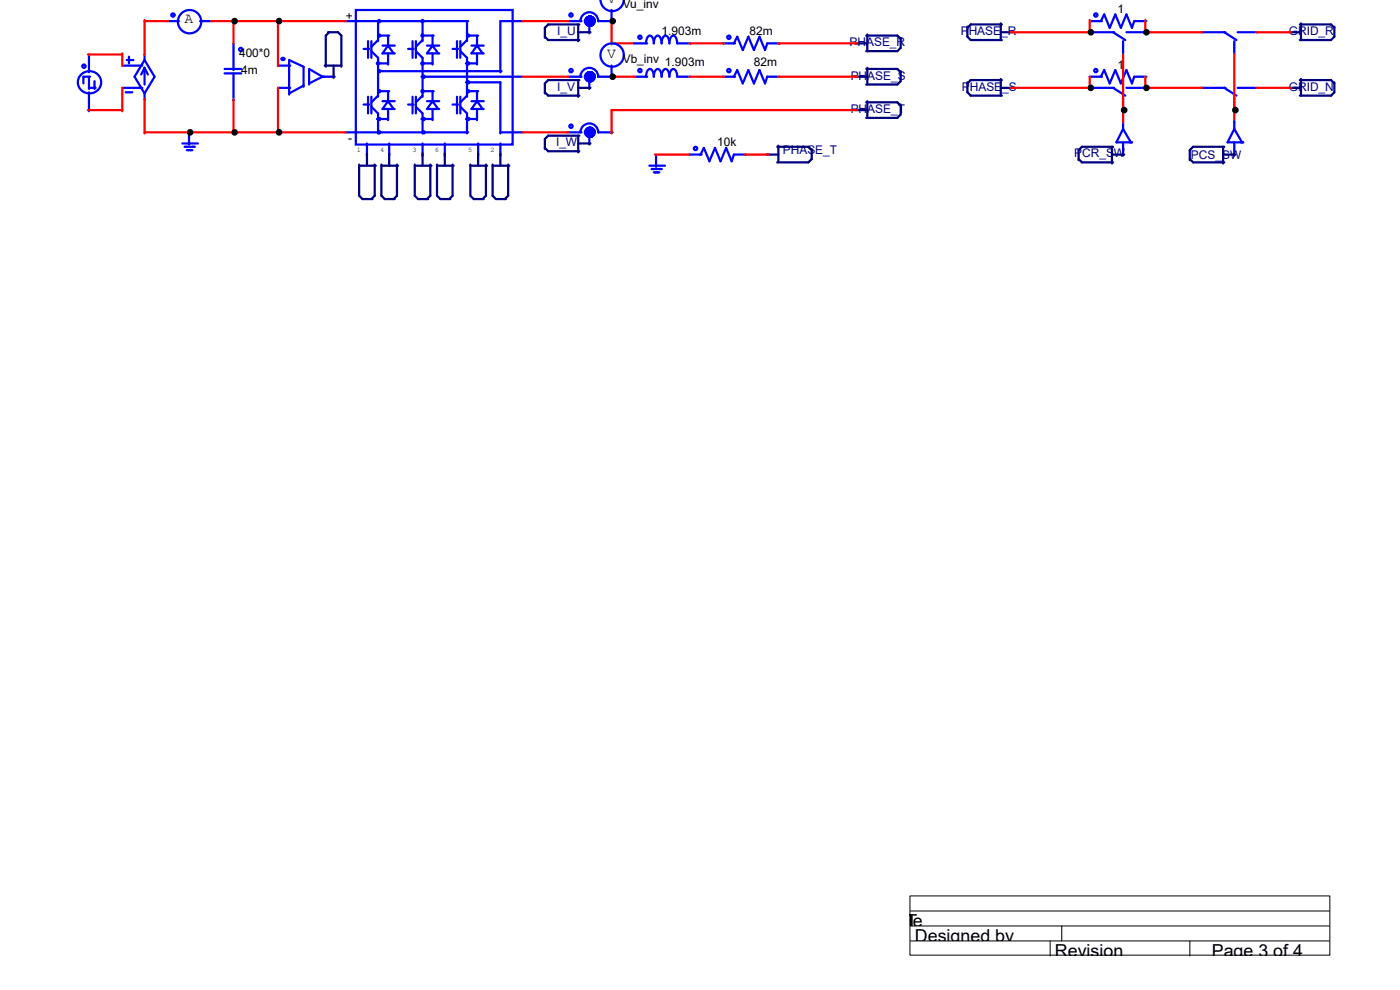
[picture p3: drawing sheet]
<svg xmlns="http://www.w3.org/2000/svg" width="297mm" height="210mm" viewBox="0 0 297 210" stroke-linecap="round" stroke-linejoin="round" font-family="sans-serif">
<path d="M193 190h89.1v12.6h-89.1zM193.1 193.2h88.9M193.1 196.4h88.9M193.1 199.6h88.9M222.8 199.6v3.2M225.2 196.4v3.2M252.4 199.6v3.2" fill="none" stroke="#000" stroke-width=".21"/>
<g fill="none" stroke="#00f" stroke-width=".47">
<path d="M127.4 -.1a2.47 2.47 0 0 0 2.5 2.5 2.47 2.47 0 0 0 2.4-2.4M18.9 18.6h1.4M18.9 11.6v3.7M18.9 16.3v2.6M18.9 19.6v4M19.1 16.3h-1.4v1.4M20.1 17.2v1.7M25.9 18.6h4.3M25.9 13.9h4.3M26.7 19.6h1.4M26.9 12.7h1.4M27.4 12v1.4"/>
<path d="M30.7 14.4l.7 1.4M30.7 14.4l-.7 1.4M30.7 11.6v1.4M30.7 14.4v3.5M30.7 19.6v1.6M30.7 12.7l2.1 3.6-2.1 3.5-2.2-3.5zM35.4 4.5h2.6M42.5 4.5h2.6M47.7 14.6h3.5M47.7 15.6h3.5M49.5 9.2v5.7M49.5 15.6v5.6"/>
<path d="M59 18.6h2.6M59 13.9h2.6M64.4 18.4v-4.2l-3.1-1.5v7.4M64.4 18.2l-3.1 1.6M65.6 14.9v3M65.6 14.6l2.8 1.7M68.4 16.3h2.6M68.4 16.3l-2.8 1.4M73.1 4.5h26.2M75.5 2.1h33.2v28.6h-33.2zM77.1 10.4h1.2M78.1 8.7v3.6"/>
<path d="M78.8 10.9l1.4 1.4v8.2M78.8 8.7v3.6M80 13.4h2.3M80.2 15.1h26.2M80.2 4.5v4.2M80.2 8.5l-1.4 1.4M80.2 7.5h2.4M80.2 19.3h2.4M81.1 9.7h2.6M82.3 7.5v2.4M82.3 11.3v2.4M82.3 19.3v2.4"/>
<path d="M83.5 11.3l-1.2-1.6-1.2 1.6h2.6M86.6 10.4h1.2M87.5 8.7v3.6M88.2 10.9l1.4 1.4v8.2M88.2 8.7v3.6M89.4 16.3h21.5M89.4 13.4h2.4M89.6 4.5v4.2M89.6 7.5h2.4M89.6 19.3h2.4M89.6 8.5l-1.4 1.4M90.6 9.7h2.6"/>
<path d="M91.8 7.5v2.4M91.8 11.3v2.4M91.8 19.3v2.4M92.9 11.3l-1.1-1.6-1.2 1.6h2.6M96 10.4h1.2M97 8.7v3.6M97.7 10.9l1.4 1.4v8.2M97.7 8.7v3.6M98.8 17.5h7.4v10.8M98.8 13.4h2.4M99.1 7.5h2.3M99.1 19.3h2.3"/>
<path d="M99.1 4.5v4.2M99.1 8.5l-1.4 1.4M100 9.7h2.6M101.2 7.5v2.4M101.2 11.3v2.4M101.2 19.3v2.4M102.4 11.3l-1.2-1.6-1.2 1.6h2.6M111.1 4.5h-4.9v10.8M120.3 4.5h3.1M120.3 16.3h3.1M123.1 4.2v.3a1.89 1.89 0 0 1 1.9-1.9 1.89 1.89 0 0 1 1.9 1.9M123.1 16v.3a1.89 1.89 0 0 1 1.9-1.9 1.89 1.89 0 0 1 1.9 1.9"/>
<path d="M124.4 4.6h.1l-.1 .4zM124.4 16.3h.1l-.1 .4zM124.4 4.3l.7-.3a.59 .59 0 0 1 .8 .7l-.8 .3a.59 .59 0 0 1-.7-.7zM124.4 16.1l.7-.3a.59 .59 0 0 1 .8 .7l-.8 .2a.59 .59 0 0 1-.7-.6zM124.4 3.8a1.03 1.03 0 0 1 1.5-.1 1.03 1.03 0 0 1 0 1.5 1.03 1.03 0 0 1-1.5-.1 .87 .87 0 0 1 0-1.3zM124.4 15.6a1.03 1.03 0 0 1 1.5-.1 1.03 1.03 0 0 1 0 1.5 1.03 1.03 0 0 1-1.5-.1 .87 .87 0 0 1 0-1.3zM124.5 3.9a.63 .63 0 0 1 1 0 .63 .63 0 0 1-.2 1 .63 .63 0 0 1-.8-.1 .63 .63 0 0 1 0-.9zM124.5 4.2a.63 .63 0 0 1 1 0 .63 .63 0 0 1-.2 .9 .63 .63 0 0 1-.8-.1 .63 .63 0 0 1 0-.8zM124.5 15.6a.75 .75 0 0 1 1 .1 .75 .75 0 0 1 0 1 .75 .75 0 0 1-1 0 .93 .93 0 0 1 0-1.1zM124.5 15.7a.63 .63 0 0 1 1 0 .63 .63 0 0 1-.2 1 .63 .63 0 0 1-.8-.1 .63 .63 0 0 1 0-.9zM124.5 16a.63 .63 0 0 1 1 0 .63 .63 0 0 1-.2 .9 .63 .63 0 0 1-.8-.1 .63 .63 0 0 1 0-.8zM124.6 3.9l.4-.1 .5 .1-.5 .1z"/>
<path d="M124.6 4.1l.3-.1 .4 .1-.4 .1zM124.6 15.7l.4-.1 .5 .1-.5 .1zM124.6 15.9l.3-.1 .4 .1-.4 .1zM124.6 4a.79 .79 0 0 1 1.1-.1 .79 .79 0 0 1 0 1.2 .79 .79 0 0 1-1.1-.1 .64 .64 0 0 1 0-1zM124.6 4.2a.79 .79 0 0 1 1.1-.1 .79 .79 0 0 1 0 1.2 .79 .79 0 0 1-1.1-.1 .64 .64 0 0 1 0-1zM124.6 3.7a.75 .75 0 0 1 1.1 .1 .75 .75 0 0 1-.2 1.1 .74 .74 0 0 1-1-.2 .74 .74 0 0 1 .1-1zM124.6 3.9a.8 .8 0 0 1 .8-.1 .8 .8 0 0 1 .5 .8 .82 .82 0 0 1-.9 .4 .82 .82 0 0 1-.6-.9zM124.6 15.8a.79 .79 0 0 1 1.1-.1 .79 .79 0 0 1 0 1.2 .79 .79 0 0 1-1.1-.1 .64 .64 0 0 1 0-1zM124.6 16a.79 .79 0 0 1 1.1-.1 .79 .79 0 0 1 0 1.2 .79 .79 0 0 1-1.1-.1 .64 .64 0 0 1 0-1zM124.6 15.5a.79 .79 0 0 1 1.1 0 .79 .79 0 0 1 0 1.1 .79 .79 0 0 1-1.1-.1 .64 .64 0 0 1 0-1zM124.6 15.7a.8 .8 0 0 1 .8-.1 .8 .8 0 0 1 .5 .8 .82 .82 0 0 1-.9 .4 .82 .82 0 0 1-.6-.9zM124.6 4.4l.4-.2 .4 .2a.41 .41 0 0 1-.4 .3 .41 .41 0 0 1-.4-.3z"/>
<path d="M124.6 16.2l.4-.2 .4 .2a.41 .41 0 0 1-.4 .3 .41 .41 0 0 1-.4-.3zM124.6 5l.4 .1-.4 .1zM124.6 16.8l.4 .1-.4 .1zM124.7 4.1a.41 .41 0 0 1 .3 .4 .41 .41 0 0 1-.3 .4l-.1-.4zM124.7 4.5a.41 .41 0 0 1 .3 .5 .41 .41 0 0 1-.3 .4l-.1-.4zM124.7 15.9a.41 .41 0 0 1 .3 .4 .41 .41 0 0 1-.3 .4l-.1-.4zM124.7 16.3a.41 .41 0 0 1 .3 .4 .41 .41 0 0 1-.3 .5l-.1-.5zM124.7 4a.63 .63 0 0 1 .9 .1 .63 .63 0 0 1 0 .8 .63 .63 0 0 1-.9 .1 .81 .81 0 0 1 0-1zM124.7 3.7a.63 .63 0 0 1 .9 .1 .63 .63 0 0 1 0 .9 .63 .63 0 0 1-.9 0 .81 .81 0 0 1 0-1zM124.7 15.8a.63 .63 0 0 1 .9 .1 .63 .63 0 0 1 0 .8 .63 .63 0 0 1-.9 .1 .81 .81 0 0 1 0-1zM124.7 15.5a.63 .63 0 0 1 .9 .1 .63 .63 0 0 1 0 .9 .63 .63 0 0 1-.9 0 .81 .81 0 0 1 0-1zM124.7 3.8a.42 .42 0 0 1 .6 .4 .42 .42 0 0 1-.6 .5 .56 .56 0 0 1 0-.9z"/>
<path d="M124.7 15.6a.42 .42 0 0 1 .6 .4 .42 .42 0 0 1-.6 .4 .56 .56 0 0 1 0-.8zM124.8 4a.75 .75 0 0 1 1 .1 .75 .75 0 0 1 0 1 .75 .75 0 0 1-1 .1 .93 .93 0 0 1 0-1.2zM124.8 4.2a.63 .63 0 0 1 1 0 .63 .63 0 0 1-.3 .9 .63 .63 0 0 1-.8-.1 .63 .63 0 0 1 .1-.8zM124.8 16a.63 .63 0 0 1 1 0 .63 .63 0 0 1-.3 .9 .63 .63 0 0 1-.8-.1 .63 .63 0 0 1 .1-.8zM124.8 15.6a.75 .75 0 0 1 1 .1 .75 .75 0 0 1 0 1 .75 .75 0 0 1-1 0 .93 .93 0 0 1 0-1.1zM124.8 3.6l.2-.1a.96 .96 0 0 1 0 1.7 .99 .99 0 0 1-.2-1.6zM124.8 15.4l.2-.1a.96 .96 0 0 1 0 1.7 .99 .99 0 0 1-.2-1.6zM124.9 3.6a.31 .31 0 0 1 .4 .3 .31 .31 0 0 1-.4 .3l-.1-.3zM124.9 15.4a.31 .31 0 0 1 .4 .3 .31 .31 0 0 1-.4 .3l-.1-.3zM125 4.5v2.6M125 16.3v2.6M125.1 3.6h.1l-.1 .4z"/>
<path d="M125.1 15.4h.1l-.1 .4zM125.1 3.8a.65 .65 0 0 1 .6 .7 .65 .65 0 0 1-.6 .6l-.3-.6zM125.1 4.1a.65 .65 0 0 1 .6 .6 .65 .65 0 0 1-.6 .7l-.3-.7zM125.1 15.6a.65 .65 0 0 1 .6 .7 .65 .65 0 0 1-.6 .6l-.3-.6zM125.1 15.9a.65 .65 0 0 1 .6 .6 .65 .65 0 0 1-.6 .7l-.3-.7zM125.1 4.5l.4 .1-.4 .1zM125.1 16.3l.4 .1-.2 .1h-.2zM125.1 4.3a.31 .31 0 0 1 .4 .3 .31 .31 0 0 1-.4 .3l-.1-.3zM125.1 4.1a.41 .41 0 0 1 .4 .4 .41 .41 0 0 1-.4 .4l-.1-.4zM125.1 16.1a.31 .31 0 0 1 .4 .3 .31 .31 0 0 1-.4 .3l-.1-.3zM125.1 15.9a.41 .41 0 0 1 .4 .4 .41 .41 0 0 1-.4 .4l-.1-.4zM125.4 4.8a.31 .31 0 0 1 .3 .3 .31 .31 0 0 1-.3 .3l-.1-.3z"/>
<path d="M125.4 16.6a.31 .31 0 0 1 .3 .3 .31 .31 0 0 1-.3 .3l-.1-.3zM125.5 4.8h.2l-.1 .4zM125.5 16.6h.2l-.1 .4zM125.6 3.8a.31 .31 0 0 1 .4 .3 .31 .31 0 0 1-.4 .3l-.1-.3zM125.6 15.6a.31 .31 0 0 1 .4 .3 .31 .31 0 0 1-.4 .3l-.1-.3zM125.8 4.3h.1l-.1 .4zM125.8 16.1h.1l-.1 .4zM125.8 4.1a.31 .31 0 0 1 .4 .3 .31 .31 0 0 1-.4 .3l-.1-.3zM125.8 15.9a.31 .31 0 0 1 .4 .3 .31 .31 0 0 1-.4 .3l-.1-.3zM126.9 4.5h3.1M126.9 16.3h3.1M126.9 4.2v.3"/>
<path d="M126.9 16v.3M129.7 2.1v2.6M129.7 13.9v2.6M134.5 16.3h2.8M134.5 9.2h2.8M137.1 9.2a1.6 1.6 0 0 1 .8-1.7 1.36 1.36 0 0 1 .8 1.7 1.6 1.6 0 0 1 .8-1.7 1.36 1.36 0 0 1 .9 1.7 1.6 1.6 0 0 1 .8-1.7 1.36 1.36 0 0 1 .8 1.7 1.6 1.6 0 0 1 .8-1.7 1.36 1.36 0 0 1 .9 1.7h2.8M137.1 16.3a1.6 1.6 0 0 1 .8-1.7 1.36 1.36 0 0 1 .8 1.7 1.6 1.6 0 0 1 .8-1.7 1.36 1.36 0 0 1 .9 1.7 1.6 1.6 0 0 1 .8-1.7 1.36 1.36 0 0 1 .8 1.7 1.6 1.6 0 0 1 .8-1.7 1.36 1.36 0 0 1 .9 1.7h2.8M153.3 16.3h2.6M153.3 9.2h2.6M155.7 16.3l.7-1.4 1.2 2.8 1.2-2.8 1.1 2.8 1.2-2.8 1.2 2.8 .5-1.4h2.6M155.7 9.2l.7-1.4 1.2 2.8 1.2-2.8 1.1 2.8 1.2-2.8 1.2 2.8 .5-1.4h2.6M231.2 4.5h2.6"/>
<path d="M231.2 16.3h2.6M231.2 18.6h5.2M231.2 6.8h5.2M233.5 4.5l.7-1.4 1.2 2.8 1.2-2.8 1.2 2.8 1.2-2.8 1.1 2.8 .5-1.4h2.6M233.5 16.3l.7-1.4 1.2 2.8 1.2-2.8 1.2 2.8 1.2-2.8 1.1 2.8 .5-1.4h2.6M236.1 18.6l2.6 1.7M236.1 6.8l2.6 1.7M238.3 8.7v2.9M239 18.6h4.2M239 6.8h4.2M254.8 18.6h5.2M254.8 6.8h5.2"/>
<path d="M259.7 6.8l2.6 1.7M259.7 18.6l2.6 1.7M261.8 8.7v2.9M262.5 18.6h4.3M262.5 6.8h4.3M38.7 30.4h3.3M39.2 31.1h2.1M39.6 31.8h1.2M40.1 28.1v2.6M73.1 28.1h26.2M77.1 22.2h1.2M77.8 30.4v2.6"/>
<path d="M78.1 20.5v3.6M78.8 22.6l1.4 1.5v4.2M78.8 20.5v3.6M80 25.2h2.3M80.2 20.3l-1.4 1.4M81.1 21.5h2.6M82.3 23.1v2.4M82.6 30.4v2.6M83.5 23.1l-1.2-1.6-1.2 1.6h2.6M86.6 22.2h1.2M87.5 20.5v3.6M88.2 22.6l1.4 1.5v4.2"/>
<path d="M88.2 20.5v3.6M89.4 25.2h2.4M89.6 30.4v2.6M89.6 20.3l-1.4 1.4M90.6 21.5h2.6M91.8 23.1v2.4M92.9 23.1l-1.1-1.6-1.2 1.6h2.6M94.4 30.4v2.6M96 22.2h1.2M97 20.5v3.6M97.7 22.6l1.4 1.5v4.2M97.7 20.5v3.6"/>
<path d="M98.8 25.2h2.4M99.1 20.3l-1.4 1.4M100 21.5h2.6M101.2 23.1v2.4M101.4 30.4v2.6M102.4 23.1l-1.2-1.6-1.2 1.6h2.6M106.2 28.1h4.9M106.2 30.4v2.6M120.3 28.1h3.1M123.1 27.8v.3a1.89 1.89 0 0 1 1.9-1.9 1.89 1.89 0 0 1 1.9 1.9M124.4 28.1h.1l-.1 .4zM124.4 27.9l.7-.3a.59 .59 0 0 1 .8 .7l-.8 .2a.59 .59 0 0 1-.7-.6z"/>
<path d="M124.4 27.4a1.03 1.03 0 0 1 1.5-.1 1.03 1.03 0 0 1 0 1.5 1.03 1.03 0 0 1-1.5-.1 .87 .87 0 0 1 0-1.3zM124.5 27.5a.63 .63 0 0 1 1 0 .63 .63 0 0 1-.2 1 .63 .63 0 0 1-.8-.2 .63 .63 0 0 1 0-.8zM124.5 27.8a.63 .63 0 0 1 1 0 .63 .63 0 0 1-.2 .9 .63 .63 0 0 1-.8-.1 .63 .63 0 0 1 0-.8zM124.6 27.5l.4-.1 .5 .1-.5 .1zM124.6 27.7l.3-.1 .4 .1-.4 .1zM124.6 27.6a.75 .75 0 0 1 1.1 0 .75 .75 0 0 1-.2 1.1 .74 .74 0 0 1-1-.2 .74 .74 0 0 1 .1-.9zM124.6 27.8a.79 .79 0 0 1 1.1-.1 .79 .79 0 0 1 0 1.2 .79 .79 0 0 1-1.1-.1 .64 .64 0 0 1 0-1zM124.6 27.3a.79 .79 0 0 1 1.1 0 .79 .79 0 0 1 0 1.1 .79 .79 0 0 1-1.1-.1 .64 .64 0 0 1 0-1zM124.6 27.5a.8 .8 0 0 1 .8-.1 .8 .8 0 0 1 .5 .8 .82 .82 0 0 1-.9 .4 .82 .82 0 0 1-.6-.9zM124.6 28l.4-.2 .4 .2a.41 .41 0 0 1-.4 .3 .41 .41 0 0 1-.4-.3zM124.6 28.6l.4 .1-.2 .1-.2-.1zM124.7 27.7a.41 .41 0 0 1 .3 .4 .41 .41 0 0 1-.3 .4l-.1-.4z"/>
<path d="M124.7 28.1a.41 .41 0 0 1 .3 .4 .41 .41 0 0 1-.3 .5l-.1-.5zM124.7 27.6a.63 .63 0 0 1 .9 0 .63 .63 0 0 1 0 .9 .63 .63 0 0 1-.9 .1 .81 .81 0 0 1 0-1zM124.7 27.3a.63 .63 0 0 1 .9 .1 .63 .63 0 0 1 0 .9 .63 .63 0 0 1-.9 0 .81 .81 0 0 1 0-1zM124.7 27.4a.42 .42 0 0 1 .6 .4 .42 .42 0 0 1-.6 .4 .56 .56 0 0 1 0-.8zM124.8 27.8a.63 .63 0 0 1 1 0 .63 .63 0 0 1-.3 .9 .63 .63 0 0 1-.8-.1 .63 .63 0 0 1 .1-.8zM124.8 27.2l.2-.1a.96 .96 0 0 1 0 1.7 .99 .99 0 0 1-.2-1.6zM124.9 27.2a.31 .31 0 0 1 .4 .3 .31 .31 0 0 1-.4 .3l-.1-.3zM125 28.1v2.6M125.1 27.2h.1l-.1 .4zM125.1 27.4a.65 .65 0 0 1 .6 .7 .65 .65 0 0 1-.6 .6l-.3-.6zM125.1 27.7a.65 .65 0 0 1 .6 .6 .65 .65 0 0 1-.6 .7l-.3-.7zM125.1 28.1l.4 .1-.4 .1z"/>
<path d="M125.1 27.9a.31 .31 0 0 1 .4 .3 .31 .31 0 0 1-.4 .3l-.1-.3zM125.1 27.7a.41 .41 0 0 1 .4 .4 .41 .41 0 0 1-.4 .4l-.1-.4zM125.4 28.4a.31 .31 0 0 1 .3 .3 .31 .31 0 0 1-.3 .3l-.1-.3zM125.5 28.4h.2l-.1 .4zM125.6 27.4a.31 .31 0 0 1 .4 .3 .31 .31 0 0 1-.4 .3l-.1-.3zM125.8 27.9h.1l-.1 .4zM125.8 27.6a.31 .31 0 0 1 .4 .4 .31 .31 0 0 1-.4 .3l-.1-.3zM126.9 28.1h3.1M126.9 27.8v.3M137.8 35.1h3.3M138.2 35.9h2.2M138.7 36.6h1.2"/>
<path d="M139.2 32.8v2.6M146.3 32.8h2.5M148.6 32.8l.7-1.4 1.2 2.8 1.2-2.8 1.2 2.8 1.1-2.8 1.2 2.8 .5-1.4h2.6M238.3 20.5v2.9M238.3 25.7v1.9M238.3 30.2v2.8M239.9 30.2l-1.6-2.8-1.5 2.8h3.3M261.8 20.5v2.9M261.8 25.7v1.9M261.8 30.2v2.8M263.5 30.2l-1.7-2.8-1.4 2.8h3.3"/>
<circle cx="17.8" cy="14" r=".35"/>
<circle cx="19" cy="17.5" r="2.42"/>
<circle cx="36.7" cy="3.2" r=".35"/>
<circle cx="36.9" cy="3.2" r=".12"/>
<circle cx="40.2" cy="4.6" r="2.48"/>
<circle cx="51.1" cy="10.5" r=".35"/>
<circle cx="60.1" cy="12.5" r=".31"/>
<circle cx="121.1" cy="3.2" r=".35"/>
<circle cx="121.1" cy="15" r=".35"/>
<circle cx="124.6" cy="16.5" r=".24"/>
<circle cx="124.6" cy="4.7" r=".24"/>
<circle cx="124.7" cy="4.4" r=".35"/>
<circle cx="124.7" cy="16.2" r=".35"/>
<circle cx="124.7" cy="16" r=".31"/>
<circle cx="124.7" cy="4.2" r=".31"/>
<circle cx="124.8" cy="16.3" r=".47"/>
<circle cx="124.8" cy="16.7" r=".24"/>
<circle cx="124.8" cy="4.5" r=".47"/>
<circle cx="124.8" cy="4" r=".24"/>
<circle cx="124.8" cy="15.8" r=".24"/>
<circle cx="124.8" cy="5" r=".24"/>
<circle cx="124.9" cy="4.1" r=".35"/>
<circle cx="124.9" cy="15.9" r=".35"/>
<circle cx="125" cy="4.3" r=".76"/>
<circle cx="125" cy="16.3" r=".47"/>
<circle cx="125" cy="4.5" r=".47"/>
<circle cx="125" cy="16.3" r=".71"/>
<circle cx="125" cy="16.5" r=".71"/>
<circle cx="125" cy="4.5" r=".71"/>
<circle cx="125" cy="4.7" r=".71"/>
<circle cx="125.1" cy="4.4" r=".88"/>
<circle cx="125.1" cy="16.2" r=".88"/>
<circle cx="125.1" cy="4.6" r=".83"/>
<circle cx="125.1" cy="16.4" r=".83"/>
<circle cx="125.1" cy="16.9" r=".35"/>
<circle cx="125.1" cy="5.1" r=".35"/>
<circle cx="125.1" cy="16.4" r=".59"/>
<circle cx="125.1" cy="4.6" r=".59"/>
<circle cx="125.2" cy="16.3" r=".54"/>
<circle cx="125.2" cy="4.5" r=".54"/>
<circle cx="125.2" cy="4.3" r=".76"/>
<circle cx="125.2" cy="16.4" r=".76"/>
<circle cx="125.3" cy="4.5" r=".71"/>
<circle cx="125.3" cy="16.3" r=".71"/>
<circle cx="125.3" cy="4.7" r=".71"/>
<circle cx="125.3" cy="16" r=".71"/>
<circle cx="125.3" cy="16.5" r=".71"/>
<circle cx="125.3" cy="4.2" r=".71"/>
<circle cx="125.3" cy="4.5" r=".24"/>
<circle cx="125.3" cy="16.3" r=".47"/>
<circle cx="125.3" cy="4.7" r=".47"/>
<circle cx="125.3" cy="16.5" r=".47"/>
<circle cx="125.3" cy="16.3" r=".24"/>
<circle cx="125.3" cy="4.5" r=".47"/>
<circle cx="125.3" cy="4.6" r=".42"/>
<circle cx="125.3" cy="16.4" r=".42"/>
<circle cx="125.4" cy="15.7" r=".35"/>
<circle cx="125.4" cy="4.6" r=".35"/>
<circle cx="125.4" cy="16.4" r=".35"/>
<circle cx="125.4" cy="3.9" r=".35"/>
<circle cx="125.4" cy="4" r=".31"/>
<circle cx="125.4" cy="15.8" r=".31"/>
<circle cx="125.7" cy="16" r=".24"/>
<circle cx="125.7" cy="4.2" r=".24"/>
<circle cx="125.8" cy="4.6" r=".12"/>
<circle cx="125.8" cy="16.4" r=".12"/>
<circle cx="129.9" cy="11.7" r="2.48"/>
<circle cx="135.8" cy="15" r=".35"/>
<circle cx="135.8" cy="7.9" r=".35"/>
<circle cx="154.6" cy="7.9" r=".35"/>
<circle cx="154.6" cy="15" r=".35"/>
<circle cx="232.5" cy="3.2" r=".35"/>
<circle cx="232.5" cy="15" r=".35"/>
<circle cx="121.1" cy="26.8" r=".35"/>
<circle cx="124.6" cy="28.3" r=".24"/>
<circle cx="124.7" cy="28" r=".35"/>
<circle cx="124.7" cy="27.8" r=".31"/>
<circle cx="124.8" cy="28.1" r=".47"/>
<circle cx="124.8" cy="27.6" r=".24"/>
<circle cx="124.8" cy="28.5" r=".24"/>
<circle cx="124.9" cy="27.7" r=".35"/>
<circle cx="125" cy="27.9" r=".76"/>
<circle cx="125" cy="28.1" r=".47"/>
<circle cx="125" cy="28.3" r=".71"/>
<circle cx="125" cy="28.1" r=".71"/>
<circle cx="125.1" cy="28" r=".88"/>
<circle cx="125.1" cy="28.2" r=".83"/>
<circle cx="125.1" cy="28.7" r=".35"/>
<circle cx="125.1" cy="28.2" r=".59"/>
<circle cx="125.2" cy="28.1" r=".54"/>
<circle cx="125.2" cy="28.2" r=".76"/>
<circle cx="125.2" cy="27.9" r=".76"/>
<circle cx="125.3" cy="28.3" r=".71"/>
<circle cx="125.3" cy="27.8" r=".71"/>
<circle cx="125.3" cy="28.1" r=".71"/>
<circle cx="125.3" cy="28.1" r=".47"/>
<circle cx="125.3" cy="28.1" r=".24"/>
<circle cx="125.3" cy="28.3" r=".47"/>
<circle cx="125.3" cy="28.2" r=".42"/>
<circle cx="125.4" cy="27.5" r=".35"/>
<circle cx="125.4" cy="28.2" r=".35"/>
<circle cx="125.4" cy="27.6" r=".31"/>
<circle cx="125.7" cy="27.8" r=".24"/>
<circle cx="125.8" cy="28.2" r=".12"/>
<circle cx="147.6" cy="31.5" r=".35"/>
</g>
<g fill="#000" stroke="#00f" stroke-width=".47">
<circle cx="80.2" cy="13.4" r=".24"/>
<circle cx="80.4" cy="19.3" r=".24"/>
<circle cx="80.4" cy="4.5" r=".24"/>
<circle cx="80.4" cy="15.1" r=".24"/>
<circle cx="80.4" cy="7.5" r=".24"/>
<circle cx="89.6" cy="4.5" r=".24"/>
<circle cx="89.6" cy="19.3" r=".24"/>
<circle cx="89.6" cy="13.4" r=".24"/>
<circle cx="89.6" cy="7.5" r=".24"/>
<circle cx="89.9" cy="16.3" r=".24"/>
<circle cx="99.3" cy="17.5" r=".24"/>
<circle cx="99.3" cy="19.3" r=".24"/>
<circle cx="99.3" cy="7.5" r=".24"/>
<circle cx="99.3" cy="13.4" r=".24"/>
<circle cx="80.4" cy="28.1" r=".24"/>
<circle cx="80.4" cy="25.2" r=".24"/>
<circle cx="89.9" cy="25.2" r=".24"/>
<circle cx="89.9" cy="28.1" r=".24"/>
<circle cx="99.3" cy="25.2" r=".24"/>
</g>
<g fill="none" stroke="#000080" stroke-width=".47">
<path d="M68.9 13.9h3.5M69.6 6.8h2.1l.7 .7v6.7M69.8 6.8l-.7 .7v6.7M70.8 13.9v2.6M115.6 7.8l.7 .7h6.6M115.6 19.6l.7 .7h6.6M122.7 5.2v3.5M122.7 17v3.5M122.7 6.8h2.6M122.7 18.6h2.6M122.9 5.2h-6.6l-.7 .7v2.1M122.9 17h-6.6l-.7 .7v2.1"/>
<path d="M181.4 9.2h2.6M181.4 16.3h2.6M183.8 7.5h6.6l.7 .8M183.8 14.6h6.6l.7 .7M184 7.3v3.6M184 14.4v3.5M191.1 8v2.1l-.7 .8h-6.6M191.1 15.1v2.1l-.7 .7h-6.6M205.2 5.7v2.1l.7 .7h6.6M205.2 17.5v2.1l.7 .7h6.6M212.3 6.8h2.6M212.3 18.6h2.6"/>
<path d="M212.3 5v3.5M212.3 16.7v3.6M212.5 5.2h-6.6l-.7 .7M212.5 17h-6.6l-.7 .7M273.4 6.8h2.6M273.4 18.6h2.6M275.8 5.2h6.6l.7 .7M275.8 17h6.6l.7 .7M276 5v3.5M276 16.7v3.6M283.1 5.7v2.1l-.7 .7h-6.6M283.1 17.5v2.1l-.7 .7h-6.6"/>
<path d="M76.2 34.9v6.6l.7 .7h2.1M76.2 35.1h3.5M77.8 32.6v2.5M79.5 34.9v6.6l-.7 .7M80.9 34.9v6.6l.7 .7h2.1M80.9 35.1h3.5M82.6 32.6v2.5M84.2 34.9v6.6l-.7 .7M88 34.9v6.6l.7 .7h2.1M88 35.1h3.5M89.6 32.6v2.5M91.3 34.9v6.6l-.7 .7"/>
<path d="M92.7 34.9v6.6l.7 .7h2.1M92.7 35.1h3.5M94.4 32.6v2.5M96 34.9v6.6l-.7 .7M99.8 34.9v6.6l.7 .7h2.1M99.8 35.1h3.5M101.4 32.6v2.5M103.1 34.9v6.6l-.7 .7M104.5 34.9v6.6l.7 .7h2.1M104.5 35.1h3.5M106.2 32.6v2.5M107.8 34.9v6.6l-.7 .7"/>
<path d="M115.6 31.4l.7 .7h6.6M122.7 28.8v3.5M122.7 30.4h2.6M122.9 28.8h-6.6l-.7 .7v2.1M162.5 32.8h2.6M164.9 31.1h6.6l.7 .7M165.1 30.9v3.5M172.2 31.6v2.1l-.7 .7h-6.6M181.4 23.4h2.6M183.8 21.7h6.6l.7 .7M184 21.5v3.5M191.1 22.2v2.1l-.7 .7h-6.6"/>
<path d="M228.8 33.7l.7 .7h6.6M235.9 32.8h2.6M235.9 31.1v3.6M236.1 31.1h-6.6l-.7 .7v2.2M252.4 33.7l.7 .7h6.6M259.5 32.8h2.6M259.5 31.1v3.6M259.7 31.1h-6.6l-.7 .7v2.2"/>
</g>
<g fill="none" stroke="#f00" stroke-width=".47">
<path d="M18.6 11.6h7.3M25.9 11.3v2.6M25.9 18.6v5M30.7 4.5h4.9M30.7 4.2v7.4M44.8 4.5h28.6M49.5 4.2v5M59 4.2v9.7M59 18.6v9.7M110.9 4.5h9.6M110.9 16.3h9.6M129.7 4.5v4.9"/>
<path d="M129.7 16.3h5M129.7 9.2h5M146.3 16.3h7.3M146.3 9.2h7.3M165.1 16.3h16.8M165.1 9.2h16.8M214.4 18.6h16.8M231.2 4.2v2.6h-16.8M231.2 16.3v2.6M238.3 11.6v14.3M243 4.2v2.6h12M243 16.3v2.6"/>
<path d="M243 18.6h12M261.8 11.6v14.3M266.6 18.6h7.3M266.6 6.8h7.3M18.6 23.4h7.3M30.7 28.1h42.7M30.7 21v7.3M49.5 21v7.3M110.9 28.1h9.6M138.9 32.8h7.4M158 32.8h5M181.9 23.4h-52.2v4.9"/>
</g>
<g fill="#000" stroke="#000" stroke-width=".47">
<circle cx="49.8" cy="4.5" r=".47"/>
<circle cx="59.2" cy="4.5" r=".47"/>
<circle cx="130" cy="16.3" r=".47"/>
<circle cx="130" cy="4.5" r=".47"/>
<circle cx="231.4" cy="6.8" r=".47"/>
<circle cx="231.4" cy="18.6" r=".47"/>
<circle cx="243.2" cy="6.8" r=".47"/>
<circle cx="243.2" cy="18.6" r=".47"/>
<circle cx="40.3" cy="28.1" r=".47"/>
<circle cx="49.8" cy="28.1" r=".47"/>
<circle cx="59.2" cy="28.1" r=".47"/>
<circle cx="238.5" cy="23.4" r=".47"/>
<circle cx="262.1" cy="23.4" r=".47"/>
</g>
<g font-size="3.8">
<text x="190.9" y="196.6">itle</text>
<text x="192.3" y="196.6">T</text>
<text x="194.1" y="199.8">Designed by</text>
<text x="223.8" y="202.9">Revision</text>
<text x="257.1" y="202.9">Page 3 of 4</text>
</g>
<g font-size="3.1">
<text x="39.2" y="5">A</text>
<text x="128.8" y=".7">V</text>
<text x="128.8" y="12.3">V</text>
</g>
<g font-size="2.5">
<text x="73.4" y="4.2">+</text>
<text x="132.1" y="1.8">Vu_inv</text>
<text x="237.1" y="2.7">1</text>
<text x="140.4" y="7.5">1.903m</text>
<text x="159" y="7.5">82m</text>
<text x="50.7" y="12.2">400*0</text>
<text x="51.2" y="15.7">4m</text>
<text x="132.1" y="13.4">Vb_inv</text>
<text x="141.1" y="14.1">1.903m</text>
<text x="159.9" y="14.1">82m</text>
<text x="237.1" y="14.5">1</text>
<text x="73.8" y="30.1">-</text>
<text x="152.2" y="31">10k</text>
</g>
<g font-size="2.5" fill="#000080">
<text x="118.2" y="7.5">I_U</text>
<text x="180.2" y="9.8">PHASE_R</text>
<text x="203.8" y="7.5">PHASE_R</text>
<text x="273.4" y="7.5">GRID_R</text>
<text x="180.5" y="16.9">PHASE_S</text>
<text x="118.2" y="19.3">I_V</text>
<text x="180.5" y="24">PHASE_T</text>
<text x="204.1" y="19.3">PHASE_S</text>
<text x="273.4" y="19.3">GRID_N</text>
<text x="118" y="31">I_W</text>
<text x="166.1" y="32.7">PHASE_T</text>
<text x="227.9" y="33.4">PCR_SW</text>
<text x="252.7" y="33.6">PCS_SW</text>
</g>
<g font-size="1.5">
<text x="75.7" y="32.1">1</text>
<text x="80.7" y="32.1">4</text>
<text x="87.5" y="32.1">3</text>
<text x="92.2" y="32.1">6</text>
<text x="99.3" y="32.1">5</text>
<text x="104" y="32.1">2</text>
</g>
</svg>
